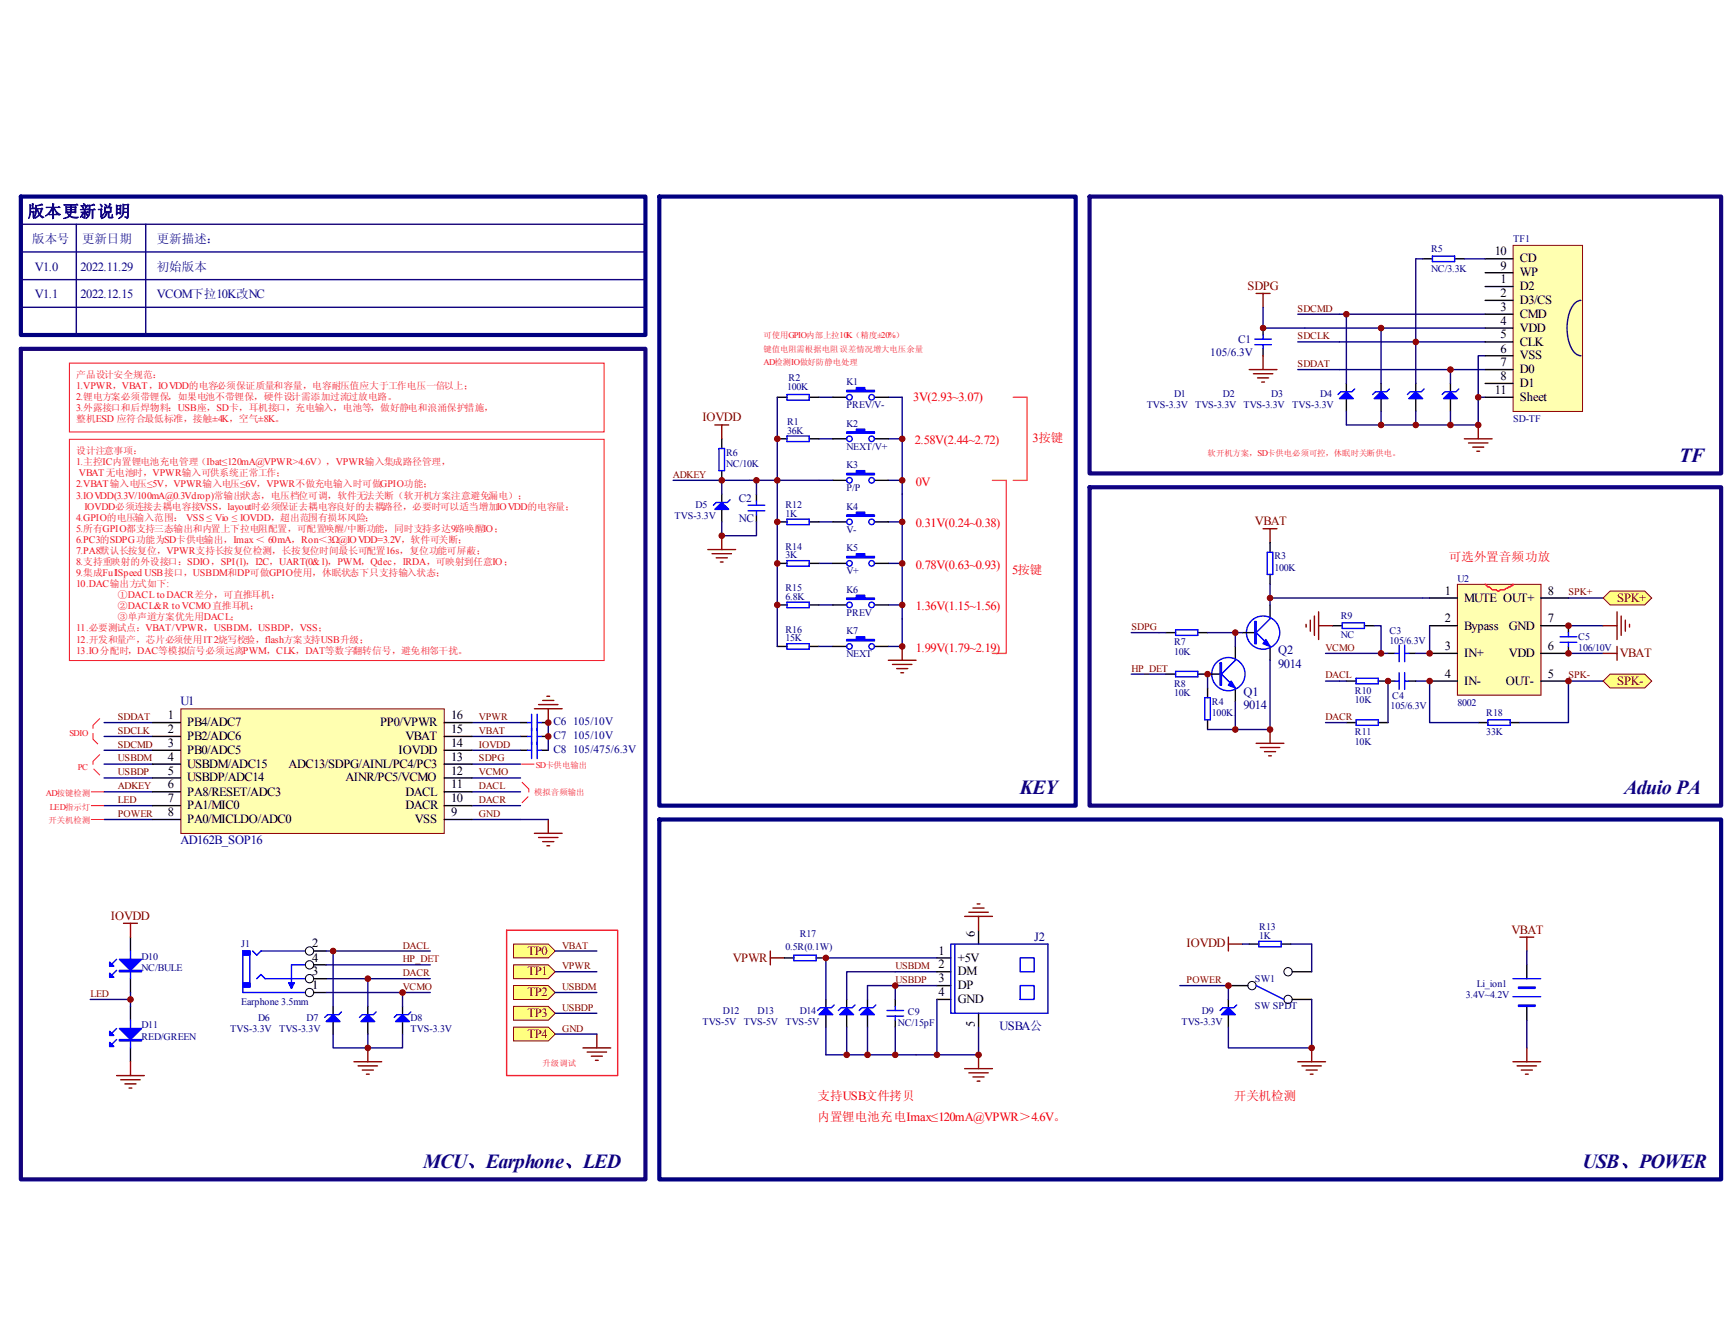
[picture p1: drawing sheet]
<svg xmlns="http://www.w3.org/2000/svg" width="279mm" height="216mm" viewBox="0 0 279 216" stroke-linecap="round" stroke-linejoin="round" font-family="sans-serif">
<path d="M238.1 64h1.1" fill="none" stroke="#11037f" stroke-width=".22"/>
<path d="M202.3 47.3h2.2M203.4 47.3v2.2M235.8 70.7h4.5M236.5 71.4h3.1M237.2 72h1.7M237.8 72.7h.5M238.1 68.5v2.2M124.1 153.2v2.3M124.1 154.3h2.2" fill="none" stroke="#800000" stroke-width=".22"/>
<path d="M209 50.6h30.2M209 55.1h30.2M209 59.5h30.2M239.2 57.3h-1.1v11.2" fill="none" stroke="#000080" stroke-width=".22"/>
<path d="M175.5 31.7h101.7v44.6h-101.7zM3.4 56.2h100.5v133.8h-100.5z" fill="none" stroke="#11037f" stroke-width=".67"/>
<path d="M243.8 39.6h11v26.7h-11z" fill="#ffffb0"/>
<path d="M243.7 39.5h11.1v26.8h-11.1z" fill="none" stroke="#800000" stroke-width=".16"/>
<g fill="none" stroke="#000" stroke-width=".22">
<path d="M203.4 52.9v1.1M203.4 56.2v1.1M239.2 41.7h4.4M239.2 59.5h4.4M239.2 52.9h4.4M239.2 55.1h4.4M239.2 57.3h4.4M239.2 48.4h4.4M239.2 50.6h4.4M239.2 43.9h4.4M239.2 46.2h4.4M116.2 79.6v4.5"/>
<path d="M125.2 64h1.5M125.2 70.7h1.5M130.3 64h1.6M130.3 70.7h1.6M134.1 64h2.2M134.1 77.4h2.2M134.1 70.7h2.2M140.8 64h2.3M140.8 77.4h2.3M140.8 70.7h2.3M216.8 61.8v4.4M222.4 61.8v4.4"/>
<path d="M228 61.8v4.4M233.6 61.8v4.4M239.2 61.8h4.4M239.2 64h4.4M125.2 84.1h1.5M125.2 97.5h1.5M125.2 90.8h1.5M130.3 84.1h1.6M130.3 97.5h1.6M130.3 90.8h1.6M134.1 84.1h2.2M134.1 97.5h2.2"/>
<path d="M134.1 90.8h2.2M140.8 84.1h2.3M140.8 97.5h2.3M140.8 90.8h2.3M83.8 118.7h1.1M83.8 116.4h1.1M87.2 118.7h1.1M87.2 116.4h1.1M125.2 104.2h1.5M130.3 104.2h1.6M134.1 104.2h2.2M140.8 104.2h2.3"/>
<path d="M216.8 109.7h1.6M222 109.7h2.6M223.5 105.3h1.1M226.9 109.7h1.1M226.9 105.3h1.1M252.6 100.8v1.1M252.6 104.2v1.1M83.8 120.9h1.1M87.2 120.9h1.1M50.5 153.2h2M50.5 155.5h2M50.5 157.7h2"/>
<path d="M50.5 159.9h2M197.8 158.8h3.1M208.1 156.6h3.1M245.9 155.5v2.2M53.6 162.1v4.5M59.2 162.1v4.5M64.8 162.1v4.5M133 161v4.5M136.3 161v4.5M139.7 161v4.5M197.8 161v4.5M208.1 161h3.1"/>
<path d="M245.9 162.1v2.3"/>
</g>
<g fill="none" stroke="#11037f" stroke-width=".22">
<path d="M3.4 36.1h100.5M12.3 36.1v17.9M23.5 36.1v17.9M3.4 40.6h100.5M3.4 45.1h100.5M3.4 49.5h100.5M203.4 49.5v3.4M216.8 50.6v11.2M222.4 52.9v8.9M228 55.1v6.7M233.6 59.5v2.3M254.6 48.4a1.97 1.97 0 0 0-1.6 1.3 7.6 7.6 0 0 0 .3 6.9l.8 .6 .5 .1"/>
<path d="M120.7 77.4h11.2M125.2 64v13.4M145.3 64v13.4M216.8 66.2v2.3h21.3M222.4 66.2v2.3M228 66.2v2.3M233.6 66.2v2.3M52.5 153.2h16.8M52.5 159.9h16.8M53.6 153.2v8.9M59.2 157.7v4.4M64.8 159.9v2.2"/>
<path d="M133 154.3v6.7M144.2 156.6h-7.9v4.4M197.8 158.8v2.2M53.6 166.6v2.2h11.2v-2.2M59.2 166.6v2.2M133 165.5v4.5h14.5M139.7 165.5v4.5M211.2 161v7.8h-13.4v-3.3"/>
</g>
<g fill="none" stroke="#800000" stroke-width=".22">
<path d="M201.2 59.5h4.4M203.4 57.3v2.2M201.8 60.2h3.2M202.5 60.9h1.8M203.2 61.6h.4M114 88.5h4.5M114.7 89.2h3.1M115.3 89.9h1.8M116 90.6h.5M116.2 86.3v2.2M143.1 106.4h4.4M143.7 107.1h3.2"/>
<path d="M144.4 107.7h1.8M145.1 108.4h.4M145.3 104.2v2.2M86.1 134.3h4.4M86.7 134.9h3.2M87.4 135.6h1.8M88.1 136.3h.4M88.3 132v2.3M197.8 151v2.2M197.8 152.1h2.3M244.8 151h2.2M245.9 151v2.2"/>
<path d="M57 171.1h4.5M57.7 171.7h3.1M58.3 172.4h1.8M59 173.1h.5M59.2 168.8v2.3M155.3 172.2h4.5M156 172.9h3.1M156.7 173.5h1.8M157.4 174.2h.4M157.6 170v2.2M209 171.1h4.5M209.7 171.7h3.1"/>
<path d="M210.3 172.4h1.8M211 173.1h.4M211.2 168.8v2.3M243.6 171.1h4.5M244.3 171.7h3.1M245 172.4h1.8M245.6 173.1h.5M245.9 168.8v2.3"/>
</g>
<g fill="none" stroke="#000080" stroke-width=".22">
<path d="M203.4 52.9h35.8M108.4 77.4h12.3M125.2 77.4v26.8M131.9 77.4h2.2M131.9 64h2.2M131.9 70.7h2.2M143.1 77.4h2.2v26.8h-2.2M143.1 64h2.2M143.1 70.7h2.2M131.9 84.1h2.2M131.9 90.8h2.2M131.9 97.5h2.2"/>
<path d="M143.1 84.1h2.2M143.1 90.8h2.2M143.1 97.5h2.2M16.8 118.7h7.8M16.8 116.4h7.8M76 118.7h7.8M76 116.4h7.8M131.9 104.2h2.2M213.5 109.7h2.2M228 109.7h2.2M252.6 109.7h5.6M252.6 100.8h5.6"/>
<path d="M16.8 120.9h7.8M16.8 123.1h7.8M16.8 125.3h7.8M16.8 127.6h7.8M16.8 129.8h7.8M16.8 132h7.8M76 120.9h7.8M76 123.1h7.8M76 125.3h7.8M76 127.6h7.8M76 129.8h7.8M76 132h7.8"/>
<path d="M52.5 157.7h16.8M144.2 156.6h6.7M190 158.8h7.8"/>
</g>
<g fill="none" stroke="#000" stroke-width=".16">
<circle cx="49.8" cy="157.7" r=".67"/>
<circle cx="49.8" cy="155.5" r=".67"/>
<circle cx="49.8" cy="153.2" r=".67"/>
<circle cx="49.8" cy="159.9" r=".67"/>
<circle cx="201.6" cy="158.8" r=".67"/>
<circle cx="207.4" cy="156.6" r=".67"/>
<circle cx="207.4" cy="161" r=".67"/>
</g>
<g fill="none" stroke="#00f" stroke-width=".22">
<path d="M202.1 54.6h2.6M202.1 55.5h2.6M203.4 54v.6M203.4 55.5v.7M126.7 63.6h3.6v.9h-3.6zM126.7 70.3h3.6v.8h-3.6zM218.2 62.7l-.5 .4h-1.8l-.4 .5M223.7 62.7l-.4 .4h-1.8l-.4 .5M229.3 62.7l-.4 .4h-1.8l-.5 .5M234.9 62.7l-.4 .4h-1.8l-.5 .5M117.6 80.5l-.5 .5h-1.8l-.4 .4M126.7 83.6h3.6v.9h-3.6z"/>
<path d="M126.7 90.3h3.6v.9h-3.6zM126.7 97h3.6v.9h-3.6zM84.9 118.7h.7M84.9 116.4h.7M85.6 115.1v7.1M86.5 118.7h.7M86.5 115.1v7.1M86.5 116.4h.7M126.7 103.7h3.6v.9h-3.6zM218.4 109.3h3.6v.9h-3.6zM224.6 105.3h.7M224.6 109.7h.7"/>
<path d="M225.3 103.9v2.7M225.3 108.4v2.7M226.2 105.3h.7M226.2 103.9v2.7M226.2 108.4v2.7M226.2 109.7h.7M251.2 103.5h2.7M251.2 102.6h2.7M252.6 101.9v.7M252.6 103.5v.7M84.9 120.9h.7M86.5 120.9h.7"/>
<path d="M39.1 159h1.1v-5.8h-1.1v6.7h10.1M40.7 153.2l.6 .7 .7-.7h7.2M41.3 157.7l.7-.7 .7 .7h6.5M46.5 158.4h.9l-.5 .8zM46.7 158.4l.2 .6 .3-.6M49.2 155.5h-2.3v3.7M202.3 158.8l4.5 2.2M243.6 157.7h4.5M55 163l-.5 .5h-1.7l-.5 .4M60.6 163l-.5 .5h-1.8l-.4 .4M66.2 163l-.5 .5h-1.8l-.4 .4M134.3 161.9l-.4 .5h-1.8l-.4 .4"/>
<path d="M137.7 161.9l-.5 .5h-1.7l-.5 .4M141 161.9l-.4 .5h-1.8l-.4 .4M199.2 161.9l-.5 .5h-1.8l-.4 .4M243.6 160.6h4.5"/>
<circle cx="136.8" cy="64" r=".45"/>
<circle cx="136.8" cy="70.7" r=".45"/>
<circle cx="136.8" cy="77.4" r=".45"/>
<circle cx="140.4" cy="64" r=".45"/>
<circle cx="140.4" cy="70.7" r=".45"/>
<circle cx="140.4" cy="77.4" r=".45"/>
<circle cx="136.8" cy="97.5" r=".45"/>
<circle cx="136.8" cy="84.1" r=".45"/>
<circle cx="136.8" cy="90.8" r=".45"/>
<circle cx="140.4" cy="97.5" r=".45"/>
<circle cx="140.4" cy="84.1" r=".45"/>
<circle cx="140.4" cy="90.8" r=".45"/>
<circle cx="136.8" cy="104.2" r=".45"/>
<circle cx="140.4" cy="104.2" r=".45"/>
</g>
<path d="M3.4 31.7h100.5v22.3h-100.5zM106.2 31.7h67v98.1h-67z" fill="none" stroke="#000080" stroke-width=".67"/>
<g fill="#00f" stroke="#00f" stroke-width=".22">
<path d="M131.9 163.5l1.1-1.1 1.1 1.1z"/>
<path d="M138.6 163.5l1.1-1.1 1.1 1.1z"/>
<path d="M136.3 162.4l1.2 1.1h-2.3z"/>
<path d="M197.8 162.4l1.1 1.1h-2.2z"/>
<path d="M115.1 82.1l1.1-1.1 1.1 1.1z"/>
<path d="M215.7 64.2l1.1-1.1 1.1 1.1z"/>
<path d="M221.3 64.2l1.1-1.1 1.1 1.1z"/>
<path d="M226.9 64.2l1.1-1.1 1.1 1.1z"/>
<path d="M232.5 64.2l1.1-1.1 1.1 1.1z"/>
<path d="M52.5 164.6l1.1-1.1 1.2 1.1z"/>
<path d="M58.1 164.6l1.1-1.1 1.2 1.1z"/>
<path d="M63.7 164.6l1.1-1.1 1.1 1.1z"/>
<path d="M39.1 153.2h1.1v.7h-1.1z" fill-rule="evenodd"/>
<path d="M39.1 158.4h1.1v.6h-1.1z" fill-rule="evenodd"/>
<path d="M136.3 76.3h1.6v-.5h1.4v.5h1.5v.2h-4.5z" fill-rule="evenodd"/>
<path d="M136.3 83h1.6v-.5h1.4v.5h1.5v.2h-4.5z" fill-rule="evenodd"/>
<path d="M136.3 89.7h1.6v-.5h1.4v.5h1.5v.2h-4.5z" fill-rule="evenodd"/>
<path d="M136.3 96.4h1.6v-.5h1.4v.5h1.5v.2h-4.5z" fill-rule="evenodd"/>
<path d="M136.3 103h1.6v-.4h1.4v.4h1.5v.3h-4.5z" fill-rule="evenodd"/>
<path d="M136.3 62.9h1.6v-.5h1.4v.5h1.5v.2h-4.5z" fill-rule="evenodd"/>
<path d="M136.3 69.6h1.6v-.5h1.4v.5h1.5v.2h-4.5z" fill-rule="evenodd"/>
<path d="M244.5 159h2.7v.2h-2.7z" fill-rule="evenodd"/>
<path d="M244.5 161.9h2.7v.2h-2.7z" fill-rule="evenodd"/>
</g>
<path d="M159.8 77.4h2.3v27.9h-2.3M163.2 64h2.2v13.4h-2.2" fill="none" stroke="#fd8300" stroke-width=".22"/>
<path d="M234.8 94.2h13.4v17.8h-13.4z" fill="#ffffb0"/>
<path d="M234.7 94.1h13.5v17.9h-13.5z" fill="none" stroke="#800000" stroke-width=".16"/>
<g fill="none" stroke="#000" stroke-width=".22">
<path d="M204.5 87.4v1.6M204.5 92.6v1.5M204.5 97.5v2.2M230.2 96.4h4.5M248.1 96.4h4.5M187.8 101.9h1.5M187.8 108.6h1.5M192.9 101.9h1.6M192.9 108.6h3.6M194.5 110.8v1.6M194.5 116v1.5M198.9 104.2v2.2"/>
<path d="M198.9 110.8v2.3M200.1 101.9h2M204.5 104.2v2.2M216.8 116.4h1.6M222 116.4h1.5M230.2 100.8h4.5M230.2 105.3h4.5M230.2 109.7h4.5M238.1 116.4h1.5M243.2 116.4h1.6M248.1 100.8h4.5M248.1 105.3h4.5"/>
<path d="M248.1 109.7h4.5M21 151v2.2M21 157.7v2.2M21 162.1v2.3M21 168.8v2.3"/>
</g>
<path d="M239.2 94.1l.4 .5h.2a.85 .85 0 0 0 1.2 .4l.2 .2h.2l.2-.2h.7l1.1-.7h.2v-.2" fill="none" stroke="#f00" stroke-width=".22"/>
<path d="M252.6 96.4h5.6M215.7 109.7h1.1M230.2 109.7v6.7h7.9M252.6 109.7v6.7h-7.8M252.6 105.3h5.6M21 159.9v2.2" fill="none" stroke="#000080" stroke-width=".22"/>
<g fill="none" stroke="#00f" stroke-width=".22">
<path d="M204.1 89h.9v3.6h-.9zM204.5 99.7l-2.2 2.2 2.2 2.3M189.3 101.5h3.6v.9h-3.6zM189.3 108.2h3.6v.9h-3.6zM194 112.4h.9v3.6h-.9zM196.5 106.8h.2v3.6h-.2zM198.9 106.4l-2.2 2.2 2.2 2.2M200.2 109.9a2.68 2.68 0 0 0-2.3-4 2.68 2.68 0 0 0-2.5 3.8 2.68 2.68 0 0 0 4.4 .7l.3-.4M202.1 100.1h.2v3.6h-.2zM205.8 103.2a2.68 2.68 0 0 0-2.3-4 2.68 2.68 0 0 0-2.6 3.8 2.68 2.68 0 0 0 4.5 .7l.3-.4M218.4 116h3.6v.9h-3.6zM239.6 116h3.6v.9h-3.6z"/>
<path d="M18.8 156.3l-.9 .9M18.8 154.6l-.9 .9M21 153.2v4.5M18.8 167.5l-.9 .9M18.8 165.7l-.9 .9M21 164.4v4.4"/>
</g>
<g fill="none" stroke="#800000" stroke-width=".22">
<path d="M203.4 85.2h2.2M204.5 85.2v2.2M260.4 98.6v4.4M261.1 99.3v3.1M261.7 99.9v1.8M202.3 119.8h4.5M204.5 117.5v2.3M258.2 100.8h2.2M258.2 105.3h2.2M260.4 104.2v2.2M262.4 100.6v.4M203 120.4h3.1"/>
<path d="M203.6 121.1h1.8M204.3 121.8h.4M19.9 148.8h2.2M21 148.8v2.2M18.8 173.3h4.4M19.4 174h3.2M20.1 174.6h1.8M20.8 175.3h.4M21 171.1v2.2"/>
</g>
<g fill="none" stroke="#11037f" stroke-width=".22">
<path d="M204.5 94.1v2.3M230.2 96.4h-25.7v1.1M182.2 101.9h5.6M182.2 108.6h5.6M194.5 101.9h5.6M194.5 108.6v2.2M194.5 117.5h4.4M198.9 101.9v2.3M204.5 106.4v11.1h-5.6v-4.4M213.5 116.4h3.3M213.5 105.3h10M223.5 109.7v6.7"/>
<path d="M230.2 100.8v4.5h-2.2M52.5 155.5h16.8M14.5 161h6.5"/>
</g>
<g fill="#00f" stroke="#00f" stroke-width=".22">
<path d="M203.9 103l.6 1.2-1.1-.5z"/>
<path d="M198.3 109.7l.6 1.1-1.1-.4z"/>
<path d="M19.2 154.6h3.6l-1.8 1.7z"/>
<path d="M17.7 156.8l.6 .7h-.6z"/>
<path d="M17.7 155l.6 .7h-.6z"/>
<path d="M19.2 165.7h3.6l-1.8 1.8z"/>
<path d="M17.7 167.9l.6 .7h-.6z"/>
<path d="M17.7 166.2l.6 .6h-.6z"/>
<path d="M19.2 156.3h3.6v.3h-3.6z" fill-rule="evenodd"/>
<path d="M19.2 167.5h3.6v.2h-3.6z" fill-rule="evenodd"/>
</g>
<path d="M175.5 78.5h101.7v51.3h-101.7z" fill="none" stroke="#11037f" stroke-width=".67"/>
<g fill="#ffff80" stroke="#800000" stroke-width=".16">
<path d="M259.3 95.2h5.6l1.1 1.2-1.1 1.1h-5.6l-1.1-1.1z" fill-rule="evenodd"/>
<path d="M258.2 109.7l1.1-1.1h5.6l1.1 1.1-1.1 1.1h-5.6z" fill-rule="evenodd"/>
</g>
<path d="M106.2 132h171v58h-171z" fill="none" stroke="#000080" stroke-width=".67"/>
<path d="M245.9 153.2v2.3M245.9 164.4v4.4" fill="none" stroke="#11037f" stroke-width=".22"/>
<path d="M29.2 114.3h42.3v20h-42.3z" fill="#ffffb0"/>
<path d="M29.1 114.2h42.4v20.1h-42.4z" fill="none" stroke="#800000" stroke-width=".16"/>
<g fill="none" stroke="#000" stroke-width=".22">
<path d="M24.6 116.4h4.5M24.6 118.7h4.5M71.5 116.4h4.5M71.5 118.7h4.5M214.6 100.8h1.5M219.7 100.8h1.6M24.6 120.9h4.5M24.6 123.1h4.5M24.6 125.3h4.5M24.6 127.6h4.5M24.6 129.8h4.5M24.6 132h4.5"/>
<path d="M71.5 120.9h4.5M71.5 123.1h4.5M71.5 125.3h4.5M71.5 127.6h4.5M71.5 129.8h4.5M71.5 132h4.5M126.3 154.3h1.6M131.4 154.3h1.6M201.2 152.1h1.5M206.3 152.1h1.6"/>
</g>
<path d="M221.3 100.8h1.1v4.5M200.1 152.1h1.1M207.9 152.1h3.3v4.5" fill="none" stroke="#11037f" stroke-width=".22"/>
<path d="M216.1 100.4h3.6v.9h-3.6zM127.9 153.9h3.5v.9h-3.5zM202.7 151.7h3.6v.9h-3.6z" fill="none" stroke="#00f" stroke-width=".22"/>
<path d="M211 99.9v1.8M211.7 99.3v3.1M212.3 98.6v4.4M210.3 100.6v.4M212.3 100.8h2.3" fill="none" stroke="#800000" stroke-width=".22"/>
<path d="M11.2 58.5h86.1v11.1h-86.1zM11.2 70.8h86.1v35.6h-86.1z" fill="none" stroke="#ee0e22" stroke-width=".16"/>
<g fill="#ffff80" stroke="#800000" stroke-width=".16">
<path d="M82.7 158.8h5.6l1.1 1.1-1.1 1.1h-5.6z" fill-rule="evenodd"/>
<path d="M82.7 162.1h5.6l1.1 1.2-1.1 1.1h-5.6z" fill-rule="evenodd"/>
</g>
<path d="M89.4 159.9h6.7M89.4 163.3h6.7" fill="none" stroke="#000080" stroke-width=".22"/>
<g fill="#ffff80" stroke="#800000" stroke-width=".16">
<path d="M82.7 155.5h5.6l1.1 1.1-1.1 1.1h-5.6z" fill-rule="evenodd"/>
<path d="M82.7 152.1h5.6l1.1 1.1-1.1 1.1h-5.6z" fill-rule="evenodd"/>
</g>
<path d="M89.4 156.6h6.7M89.4 153.2h6.7M89.4 166.6h6.7" fill="none" stroke="#000080" stroke-width=".22"/>
<path d="M93.9 168.8h4.5M94.6 169.5h3.1M95.2 170.2h1.8M95.9 170.8h.4M96.1 166.6v2.2" fill="none" stroke="#800000" stroke-width=".22"/>
<path d="M82.7 165.5h5.6l1.1 1.1-1.1 1.1h-5.6z" fill-rule="evenodd" fill="#ffff80" stroke="#800000" stroke-width=".16"/>
<path d="M81.6 149.9h17.9v23.4h-17.9z" fill="none" stroke="#ee0e22" stroke-width=".22"/>
<g fill="none" stroke="#000" stroke-width=".22">
<path d="M229.1 41.7h1.6M234.3 41.7h1.5M116.2 70.7v1.6M116.2 75.8v1.6M121.8 79.6v1.1M121.8 83v1.1M150.9 154.3h2.2M150.9 156.6h2.2M150.9 158.8h2.2M157.6 149.9v2.2M144.2 161v1.1M144.2 164.4v1.1"/>
<path d="M150.9 161h2.2M157.6 163.3v2.2"/>
</g>
<g fill="none" stroke="#00f" stroke-width=".22">
<path d="M230.7 41.3h3.6v.9h-3.6zM115.8 72.3h.9v3.5h-.9zM120.5 81.4h2.7M120.5 82.3h2.7M121.8 80.7v.7M121.8 82.3v.7M153.8 152.1v11.2M164.3 158.8h2.2v2.2h-2.2zM164.3 154.3h2.2v2.3h-2.2zM142.8 163.7h2.7M142.8 162.8h2.7M144.2 162.1v.7"/>
<path d="M144.2 163.7v.7"/>
</g>
<g fill="none" stroke="#11037f" stroke-width=".22">
<path d="M229.1 41.7h-1.1v13.4M235.8 41.7h3.4M116.2 77.4v2.2M121.8 77.4v2.2M116.2 84.1v2.2h5.6v-2.2M88.3 116.4v4.5M83.8 132h4.5M133 154.3h17.9M144.2 158.8v2.2M150.9 158.8h-11.2v2.2M136.3 165.5v4.5M144.2 165.5v4.5"/>
<path d="M150.9 161v9M157.6 165.5v4.5h-10.1"/>
</g>
<g fill="#800000" stroke="#800000" stroke-width=".16">
<circle cx="238" cy="64" r=".45"/>
<circle cx="238" cy="68.5" r=".45"/>
<circle cx="203.4" cy="52.9" r=".45"/>
<circle cx="145.3" cy="77.4" r=".44"/>
<circle cx="145.3" cy="84.1" r=".45"/>
<circle cx="145.3" cy="90.8" r=".44"/>
<circle cx="145.3" cy="97.5" r=".45"/>
<circle cx="125.2" cy="84.1" r=".45"/>
<circle cx="125.2" cy="97.5" r=".45"/>
<circle cx="125.2" cy="77.4" r=".45"/>
<circle cx="125.2" cy="90.8" r=".45"/>
<circle cx="145.3" cy="104.2" r=".44"/>
<circle cx="145.3" cy="70.7" r=".45"/>
<circle cx="125.2" cy="70.7" r=".45"/>
<circle cx="222.4" cy="68.5" r=".45"/>
<circle cx="228" cy="68.5" r=".45"/>
<circle cx="216.8" cy="50.6" r=".45"/>
<circle cx="233.6" cy="68.5" r=".45"/>
<circle cx="222.4" cy="52.9" r=".45"/>
<circle cx="228" cy="55.1" r=".45"/>
<circle cx="233.6" cy="59.5" r=".45"/>
<circle cx="59.2" cy="168.8" r=".45"/>
<circle cx="64.8" cy="159.9" r=".45"/>
<circle cx="59.2" cy="157.7" r=".45"/>
<circle cx="53.6" cy="153.2" r=".45"/>
<circle cx="223.5" cy="109.7" r=".45"/>
<circle cx="230.2" cy="109.7" r=".45"/>
<circle cx="252.6" cy="109.7" r=".45"/>
<circle cx="252.6" cy="100.8" r=".45"/>
<circle cx="252.6" cy="105.3" r=".45"/>
<circle cx="230.2" cy="105.3" r=".45"/>
<circle cx="204.5" cy="96.4" r=".45"/>
<circle cx="204.5" cy="117.5" r=".45"/>
<circle cx="194.5" cy="108.6" r=".45"/>
<circle cx="198.9" cy="117.5" r=".45"/>
<circle cx="198.9" cy="101.9" r=".45"/>
<circle cx="21" cy="161" r=".45"/>
<circle cx="222.4" cy="105.3" r=".45"/>
<circle cx="121.8" cy="77.4" r=".45"/>
<circle cx="116.2" cy="86.3" r=".45"/>
<circle cx="139.7" cy="170" r=".44"/>
<circle cx="136.3" cy="170" r=".45"/>
<circle cx="197.8" cy="158.8" r=".45"/>
<circle cx="211.2" cy="168.8" r=".45"/>
<circle cx="116.2" cy="77.4" r=".45"/>
<circle cx="144.2" cy="170" r=".45"/>
<circle cx="88.3" cy="118.7" r=".45"/>
<circle cx="88.3" cy="116.4" r=".45"/>
<circle cx="144.2" cy="158.8" r=".45"/>
<circle cx="150.9" cy="170" r=".44"/>
<circle cx="133" cy="154.3" r=".45"/>
<circle cx="157.6" cy="170" r=".45"/>
</g>
<path d="M115.1 68.5h2.2M116.2 68.5v2.2M86.1 114.2h4.4M86.7 113.5h3.2M87.4 112.9h1.8M88.1 112.2h.4M88.3 114.2v2.2M155.3 147.6h4.5M156 147h3.1M156.7 146.3h1.8M157.4 145.6h.4M157.6 147.6v2.3" fill="none" stroke="#800000" stroke-width=".22"/>
<path d="M16.1 115.8l-1.1 1.1v2.2l1.1 1.1M16.1 121.6l-1.1 1.1v1.1l1.1 1.1M16.8 127.6h-2.3M16.8 129.8h-2.3M16.8 132h-2.3M84 126l1.2 1.1v1.1l-1.2 1.2M86.1 123.1h-2.3" fill="none" stroke="#ee0e22" stroke-width=".16" stroke-dasharray="2.1 .7" stroke-linecap="butt"/>
<path d="M153.1 152.1h15.7v11.2h-15.7z" fill="none" stroke="#0000bf" stroke-width=".22"/>
<g font-size="3.2" fill="#11037f">
<text x="270.4" y="74.4">TF</text>
<text x="164.3" y="127.9">KEY</text>
<text x="261.5" y="127.9">Aduio PA</text>
<text x="68.2" y="188.1">MCU、Earphone、LED</text>
<text x="254.8" y="188.1">USB、POWER</text>
</g>
<text font-size="2.7" fill="#11037f" x="4.5" y="35">版本更新说明</text>
<g font-size="2" fill="#11037f">
<text x="5.2" y="39.2">版本号</text>
<text x="13.2" y="39.2">更新日期</text>
<text x="25.2" y="39.2">更新描述：</text>
<text x="5.6" y="43.6">V1.0</text>
<text x="13" y="43.6">2022.11.29</text>
<text x="25.2" y="43.6">初始版本</text>
<text x="5.6" y="48.1">V1.1</text>
<text x="13" y="48.1">2022.12.15</text>
<text x="25.2" y="48.1">VCOM下拉10K改NC</text>
</g>
<g font-size="2">
<text x="240.7" y="41.1">10</text>
<text x="241.6" y="47.8">2</text>
<text x="241.6" y="43.4">9</text>
<text x="241.6" y="45.6">1</text>
<text x="244.8" y="42.2">CD</text>
<text x="244.8" y="44.5">WP</text>
<text x="244.8" y="46.7">D2</text>
<text x="241.6" y="52.3">4</text>
<text x="241.6" y="50.1">3</text>
<text x="244.8" y="53.4">VDD</text>
<text x="244.8" y="48.9">D3/CS</text>
<text x="244.8" y="51.2">CMD</text>
<text x="241.6" y="59">7</text>
<text x="241.6" y="54.5">5</text>
<text x="241.6" y="56.8">6</text>
<text x="244.8" y="55.7">CLK</text>
<text x="244.8" y="57.9">VSS</text>
<text x="240.7" y="63.5">11</text>
<text x="241.6" y="61.2">8</text>
<text x="244.8" y="60.1">D0</text>
<text x="244.8" y="62.4">D1</text>
<text x="244.8" y="64.6">Sheet</text>
<text x="232.7" y="95.8">1</text>
<text x="249.3" y="95.8">8</text>
<text x="232.7" y="100.2">2</text>
<text x="235.8" y="96.9">MUTE OUT+</text>
<text x="235.8" y="101.4">Bypass</text>
<text x="243" y="101.4">GND</text>
<text x="249.3" y="100.2">7</text>
<text x="232.7" y="104.7">3</text>
<text x="235.8" y="105.8">IN+</text>
<text x="243" y="105.8">VDD</text>
<text x="249.3" y="104.7">6</text>
<text x="232.7" y="109.2">4</text>
<text x="235.8" y="110.3">IN-</text>
<text x="242.5" y="110.3">OUT-</text>
<text x="249.3" y="109.2">5</text>
<text x="27" y="115.9">1</text>
<text x="27" y="118.1">2</text>
<text x="30.1" y="117">PB4/ADC7</text>
<text x="30.1" y="119.2">PB2/ADC6</text>
<text x="61.2" y="117">PP0/VPWR</text>
<text x="65.3" y="119.2">VBAT</text>
<text x="72.6" y="118.1">15</text>
<text x="72.6" y="115.9">16</text>
<text x="27" y="120.3">3</text>
<text x="27" y="122.6">4</text>
<text x="27" y="124.8">5</text>
<text x="30.1" y="121.5">PB0/ADC5</text>
<text x="30.1" y="123.7">USBDM/ADC15</text>
<text x="30.1" y="125.9">USBDP/ADC14</text>
<text x="46.5" y="123.7">ADC13/SDPG/AINL/PC4/PC3</text>
<text x="55.6" y="125.9">AINR/PC5/VCMO</text>
<text x="64.2" y="121.5">IOVDD</text>
<text x="72.6" y="124.8">12</text>
<text x="72.6" y="122.6">13</text>
<text x="72.6" y="120.3">14</text>
<text x="27" y="127">6</text>
<text x="27" y="129.3">7</text>
<text x="27" y="131.5">8</text>
<text x="30.1" y="128.2">PA8/RESET/ADC3</text>
<text x="30.1" y="130.4">PA1/MIC0</text>
<text x="65.3" y="130.4">DACR</text>
<text x="65.3" y="128.2">DACL</text>
<text x="72.6" y="131.5">9</text>
<text x="72.6" y="129.3">10</text>
<text x="72.6" y="127">11</text>
<text x="30.1" y="132.6">PA0/MICLDO/ADC0</text>
<text x="66.8" y="132.6">VSS</text>
<text x="50.3" y="152.7">2</text>
<text x="50.3" y="154.9">4</text>
<text x="151.1" y="153.8">1</text>
<text x="154.3" y="154.9">+5V</text>
<text x="157" y="151" transform="rotate(-90 157 151)">6</text>
<text x="50.3" y="157.1">3</text>
<text x="50.3" y="159.3">1</text>
<text x="151.1" y="156">2</text>
<text x="151.1" y="158.2">3</text>
<text x="151.1" y="160.5">4</text>
<text x="154.3" y="157.1">DM</text>
<text x="154.3" y="159.3">DP</text>
<text x="154.3" y="161.6">GND</text>
<text x="157" y="165.5" transform="rotate(-90 157 165.5)">5</text>
</g>
<g font-size="2" fill="#800000">
<text x="200.9" y="46.7">SDPG</text>
<text x="113.1" y="67.9">IOVDD</text>
<text x="202.1" y="84.7">VBAT</text>
<text x="260.4" y="96.9">SPK+</text>
<text x="260.9" y="105.8">VBAT</text>
<text x="260.4" y="110.3">SPK-</text>
<text x="17.9" y="148.3">IOVDD</text>
<text x="84.9" y="153.8">TP0</text>
<text x="118" y="154.9">VPWR</text>
<text x="191.1" y="152.7">IOVDD</text>
<text x="243.4" y="150.5">VBAT</text>
<text x="84.9" y="160.5">TP2</text>
<text x="84.9" y="157.1">TP1</text>
<text x="84.9" y="163.8">TP3</text>
<text x="84.9" y="167.2">TP4</text>
</g>
<g font-size="2" fill="#f00">
<text x="147.1" y="64.6">3V(2.93~3.07)</text>
<text x="147.3" y="71.5">2.58V(2.44~2.72)</text>
<text x="166.3" y="71.3">3按键</text>
<text x="147.5" y="78.2">0V</text>
<text x="147.5" y="84.9">0.31V(0.24~0.38)</text>
<text x="147.5" y="91.6">0.78V(0.63~0.93)</text>
<text x="163" y="92.5">5按键</text>
<text x="233.3" y="90.4">可选外置音频功放</text>
<text x="147.5" y="98.3">1.36V(1.15~1.56)</text>
<text x="147.5" y="105">1.99V(1.79~2.19)</text>
<text x="131.7" y="177.2">支持USB文件拷贝</text>
<text x="198.7" y="177.2">开关机检测</text>
<text x="131.7" y="180.6">内置锂电池充电Imax≤120mA@VPWR＞4.6V。</text>
</g>
<g font-size="2" fill="#000080">
<text x="205.8" y="105.4">Q2</text>
<text x="205.8" y="107.6">9014</text>
<text x="29" y="113.6">U1</text>
<text x="200.2" y="112.1">Q1</text>
<text x="200.2" y="114.3">9014</text>
<text x="29" y="136">AD162B_SOP16</text>
<text x="166.5" y="151.6">J2</text>
<text x="161" y="166">USBA公</text>
</g>
<g font-size="1.8" fill="#000080">
<text x="194.9" y="57.3">105/6.3V</text>
<text x="199.4" y="55.3">C1</text>
<text x="119" y="80.9">C2</text>
<text x="119" y="84.1">NC</text>
<text x="89.2" y="119">C7</text>
<text x="89.2" y="116.8">C6</text>
<text x="92.3" y="119">105/10V</text>
<text x="92.3" y="116.8">105/10V</text>
<text x="89.2" y="121.3">C8</text>
<text x="92.3" y="121.3">105/475/6.3V</text>
</g>
<g font-size="1.6" fill="#000080">
<text x="230.5" y="40.6">R5</text>
<text x="243.7" y="39">TF1</text>
<text x="230.5" y="43.8">NC/3.3K</text>
<text x="126.7" y="62.9">100K</text>
<text x="127" y="61.4">R2</text>
<text x="136.3" y="62.1">K1</text>
<text x="136.3" y="65.8">PREV/V-</text>
<text x="184.7" y="65.8">TVS-3.3V TVS-3.3V TVS-3.3V</text>
<text x="189.1" y="64">D1</text>
<text x="196.9" y="64">D2</text>
<text x="204.7" y="64">D3</text>
<text x="208.1" y="65.8">TVS-3.3V</text>
<text x="212.6" y="64">D4</text>
<text x="126.7" y="68.5">R1</text>
<text x="126.7" y="69.8">36K</text>
<text x="136.3" y="68.7">K2</text>
<text x="243.7" y="68.1">SD-TF</text>
<text x="116.9" y="73.4">R6</text>
<text x="116.9" y="75.2">NC/10K</text>
<text x="136.3" y="75.4">K3</text>
<text x="136.3" y="72.5">NEXT/V+</text>
<text x="108.6" y="83.7">TVS-3.3V</text>
<text x="112" y="81.9">D5</text>
<text x="126.5" y="81.9">R12</text>
<text x="126.5" y="83.2">1K</text>
<text x="136.3" y="79.2">P/P</text>
<text x="136.3" y="82.1">K4</text>
<text x="126.5" y="88.6">R14</text>
<text x="126.5" y="89.9">3K</text>
<text x="136.3" y="85.9">V-</text>
<text x="136.3" y="88.8">K5</text>
<text x="126.5" y="95.2">R15</text>
<text x="136.3" y="92.5">V+</text>
<text x="136.3" y="95.5">K6</text>
<text x="205.2" y="90.1">R3</text>
<text x="205.2" y="91.9">100K</text>
<text x="234.7" y="93.7">U2</text>
<text x="126.5" y="96.6">6.8K</text>
<text x="126.5" y="101.9">R16</text>
<text x="136.3" y="99.2">PREV</text>
<text x="215.9" y="99.7">R9</text>
<text x="126.5" y="103.3">15K</text>
<text x="136.3" y="102.2">K7</text>
<text x="136.3" y="105.9">NEXT</text>
<text x="189.1" y="104">R7</text>
<text x="189.1" y="105.5">10K</text>
<text x="215.9" y="102.9">NC</text>
<text x="223.8" y="102.2">C3</text>
<text x="223.8" y="103.7">105/6.3V</text>
<text x="254.2" y="103">C5</text>
<text x="254.2" y="104.8">106/10V</text>
<text x="189.1" y="110.7">R8</text>
<text x="189.1" y="112.2">10K</text>
<text x="195.2" y="113.5">R4</text>
<text x="218.2" y="111.8">R10</text>
<text x="218.2" y="113.3">10K</text>
<text x="224.2" y="112.7">C4</text>
<text x="234.7" y="113.8">8002</text>
<text x="195.2" y="115.3">100K</text>
<text x="218.2" y="118.4">R11</text>
<text x="218.2" y="120">10K</text>
<text x="223.9" y="114.2">105/6.3V</text>
<text x="239.4" y="115.3">R18</text>
<text x="239.4" y="118.4">33K</text>
<text x="202.8" y="149.9">R13</text>
<text x="22.8" y="154.6">D10</text>
<text x="38.9" y="152.6">J1</text>
<text x="126.5" y="153">0.5R(0.1W)</text>
<text x="128.8" y="151">R17</text>
<text x="202.8" y="151.2">1K</text>
<text x="22.8" y="156.4">NC/BULE</text>
<text x="38.9" y="162">Earphone 3.5mm</text>
<text x="202.1" y="158.2">SW1</text>
<text x="236.1" y="160.9">3.4V~4.2V</text>
<text x="237.8" y="159">Li_ion1</text>
<text x="22.8" y="165.7">D11</text>
<text x="22.8" y="167.6">RED/GREEN</text>
<text x="37.1" y="166.2">TVS-3.3V</text>
<text x="41.6" y="164.4">D6</text>
<text x="45" y="166.2">TVS-3.3V</text>
<text x="49.4" y="164.4">D7</text>
<text x="66.1" y="164.4">D8</text>
<text x="66.1" y="166.2">TVS-3.3V</text>
<text x="113.1" y="165.1">TVS-5V</text>
<text x="116.4" y="163.3">D12</text>
<text x="119.8" y="165.1">TVS-5V</text>
<text x="122" y="163.3">D13</text>
<text x="126.5" y="165.1">TVS-5V</text>
<text x="128.8" y="163.3">D14</text>
<text x="144.6" y="165.3">NC/15pF</text>
<text x="146.2" y="163.5">C9</text>
<text x="190.2" y="165.1">TVS-3.3V</text>
<text x="193.5" y="163.3">D9</text>
<text x="202.1" y="162.6">SW SPDT</text>
</g>
<g font-size="1.6" fill="#800000">
<text x="209" y="50.2">SDCMD</text>
<text x="209" y="54.7">SDCLK</text>
<text x="209" y="59.1">SDDAT</text>
<text x="108.4" y="77">ADKEY</text>
<text x="252.6" y="95.9">SPK+</text>
<text x="182.2" y="101.5">SDPG</text>
<text x="213.4" y="104.8">VCMO</text>
<text x="182.2" y="108.2">HP_DET</text>
<text x="213.4" y="109.3">DACL</text>
<text x="252.6" y="109.3">SPK-</text>
<text x="19" y="118.2">SDCLK</text>
<text x="19" y="116">SDDAT</text>
<text x="77.1" y="116">VPWR</text>
<text x="77.1" y="118.2">VBAT</text>
<text x="213.4" y="116">DACR</text>
<text x="19" y="120.5">SDCMD</text>
<text x="19" y="124.9">USBDP</text>
<text x="19" y="122.7">USBDM</text>
<text x="77.1" y="120.5">IOVDD</text>
<text x="77.1" y="124.9">VCMO</text>
<text x="77.1" y="122.7">SDPG</text>
<text x="19" y="129.4">LED</text>
<text x="19" y="127.2">ADKEY</text>
<text x="19" y="131.6">POWER</text>
<text x="77.1" y="131.6">GND</text>
<text x="77.1" y="127.2">DACL</text>
<text x="77.1" y="129.4">DACR</text>
<text x="64.9" y="152.8">DACL</text>
<text x="64.9" y="155">HP_DET</text>
<text x="90.5" y="152.8">VBAT</text>
<text x="14.6" y="160.6">LED</text>
<text x="64.9" y="159.5">VCMO</text>
<text x="64.9" y="157.2">DACR</text>
<text x="90.5" y="159.5">USBDM</text>
<text x="90.5" y="156.1">VPWR</text>
<text x="144.2" y="158.4">USBDP</text>
<text x="144.2" y="156.1">USBDM</text>
<text x="191.1" y="158.4">POWER</text>
<text x="90.5" y="162.8">USBDP</text>
<text x="90.5" y="166.2">GND</text>
</g>
<g font-size="1.6" fill="#ee0e22">
<text x="12.3" y="60.9">产品设计安全规范：</text>
<text x="12.3" y="62.7">1.VPWR，VBAT，IOVDD的电容必须保证质量和容量，电容耐压值应大于工作电压一倍以上；</text>
<text x="12.3" y="64.5">2.锂电方案必须带锂保，如果电池不带锂保，硬件设计需添加过流过放电路。</text>
<text x="12.3" y="66.3">3.外露接口和后焊物料：USB座，SD卡，耳机接口，充电输入，电池等，做好静电和浪涌保护措施，</text>
<text x="12.3" y="68.1">整机ESD 应符合最低标准，接触±4K，空气±8K。</text>
<text x="12.3" y="73.2">设计注意事项：</text>
<text x="12.3" y="74.9">1.主控IC内置锂电池充电管理（Ibat≤120mA@VPWR&gt;4.6V），VPWR输入集成路径管理，</text>
<text x="12.7" y="76.7">VBAT无电池时，VPWR输入可供系统正常工作；</text>
<text x="12.3" y="78.5">2.VBAT输入电压≤5V，VPWR输入电压≤6V，VPWR不做充电输入时可做GPIO功能；</text>
<text x="12.3" y="80.3">3.IOVDD(3.3V/100mA@0.3Vdrop)常输出状态，电压档位可调，软件无法关断（软开机方案注意避免漏电）；</text>
<text x="12.3" y="83.9">4.GPIO的电压输入范围： VSS ≤ Vio ≤ IOVDD，超出范围有损坏风险；</text>
<text x="13.6" y="82.1">IOVDD必须连接去耦电容接VSS，layout时必须保证去耦电容良好的去耦路径，必要时可以适当增加IOVDD的电容量；</text>
<text x="12.3" y="85.7">5.所有GPIO都支持三态输出和内置上下拉电阻配置，可配置唤醒/中断功能，同时支持多达9路唤醒IO；</text>
<text x="12.3" y="87.5">6.PC3的SDPG功能为SD卡供电输出，Imax ＜ 60mA，Ron＜3Ω@IOVDD=3.2V，软件可关断；</text>
<text x="12.3" y="89.2">7.PA8默认长按复位，VPWR支持长按复位检测，长按复位时间最长可配置16s，复位功能可屏蔽；</text>
<text x="12.3" y="91">8.支持重映射的外设接口：SDIO，SPI(1)，I2C，UART(0&amp;1)，PWM，Qdec，IRDA，可映射到任意IO；</text>
<text x="12.3" y="92.8">9.集成FullSpeed USB接口，USBDM和DP可做GPIO使用，休眠状态下只支持输入状态；</text>
<text x="12.3" y="94.6">10.DAC输出方式如下:</text>
<text x="12.3" y="101.7">11.必要测试点：VBAT/VPWR，USBDM，USBDP，VSS；</text>
<text x="19" y="96.4">①DACL to DACR差分，可直推耳机；</text>
<text x="19" y="98.1">②DACL&amp;R to VCMO直推耳机；</text>
<text x="19" y="99.9">③单声道方案优先用DACL；</text>
<text x="12.3" y="103.5">12.开发和量产，芯片必须使用1T2烧写校验，flash方案支持USB升级；</text>
<text x="12.3" y="105.3">13.IO分配时，DAC等模拟信号必须远离PWM，CLK，DAT等数字翻转信号，避免相邻干扰。</text>
</g>
<g font-size="1.4" fill="#ee0e22">
<text x="122.9" y="58.8">AD检测IO做好防静电处理</text>
<text x="11.2" y="118.6">SDIO</text>
<text x="12.5" y="124">PC</text>
<text x="86.3" y="123.8">SD卡供电输出</text>
<text x="7.4" y="128.3">AD按键检测</text>
<text x="8" y="130.5">LED指示灯</text>
</g>
<g font-size="1.3" fill="#ee0e22">
<text x="122.9" y="54.4">可使用GPIO内部上拉10K（精度±20%）</text>
<text x="122.9" y="56.6">键值电阻需根据电阻误差情况增大电压余量</text>
<text x="194.5" y="73.4">软开机方案，SD卡供电必须可控，休眠时关断供电。</text>
<text x="86" y="128">模拟音频输出</text>
<text x="7.8" y="132.7">开关机检测</text>
<text x="87.4" y="171.7">升级调试</text>
</g>
</svg>
